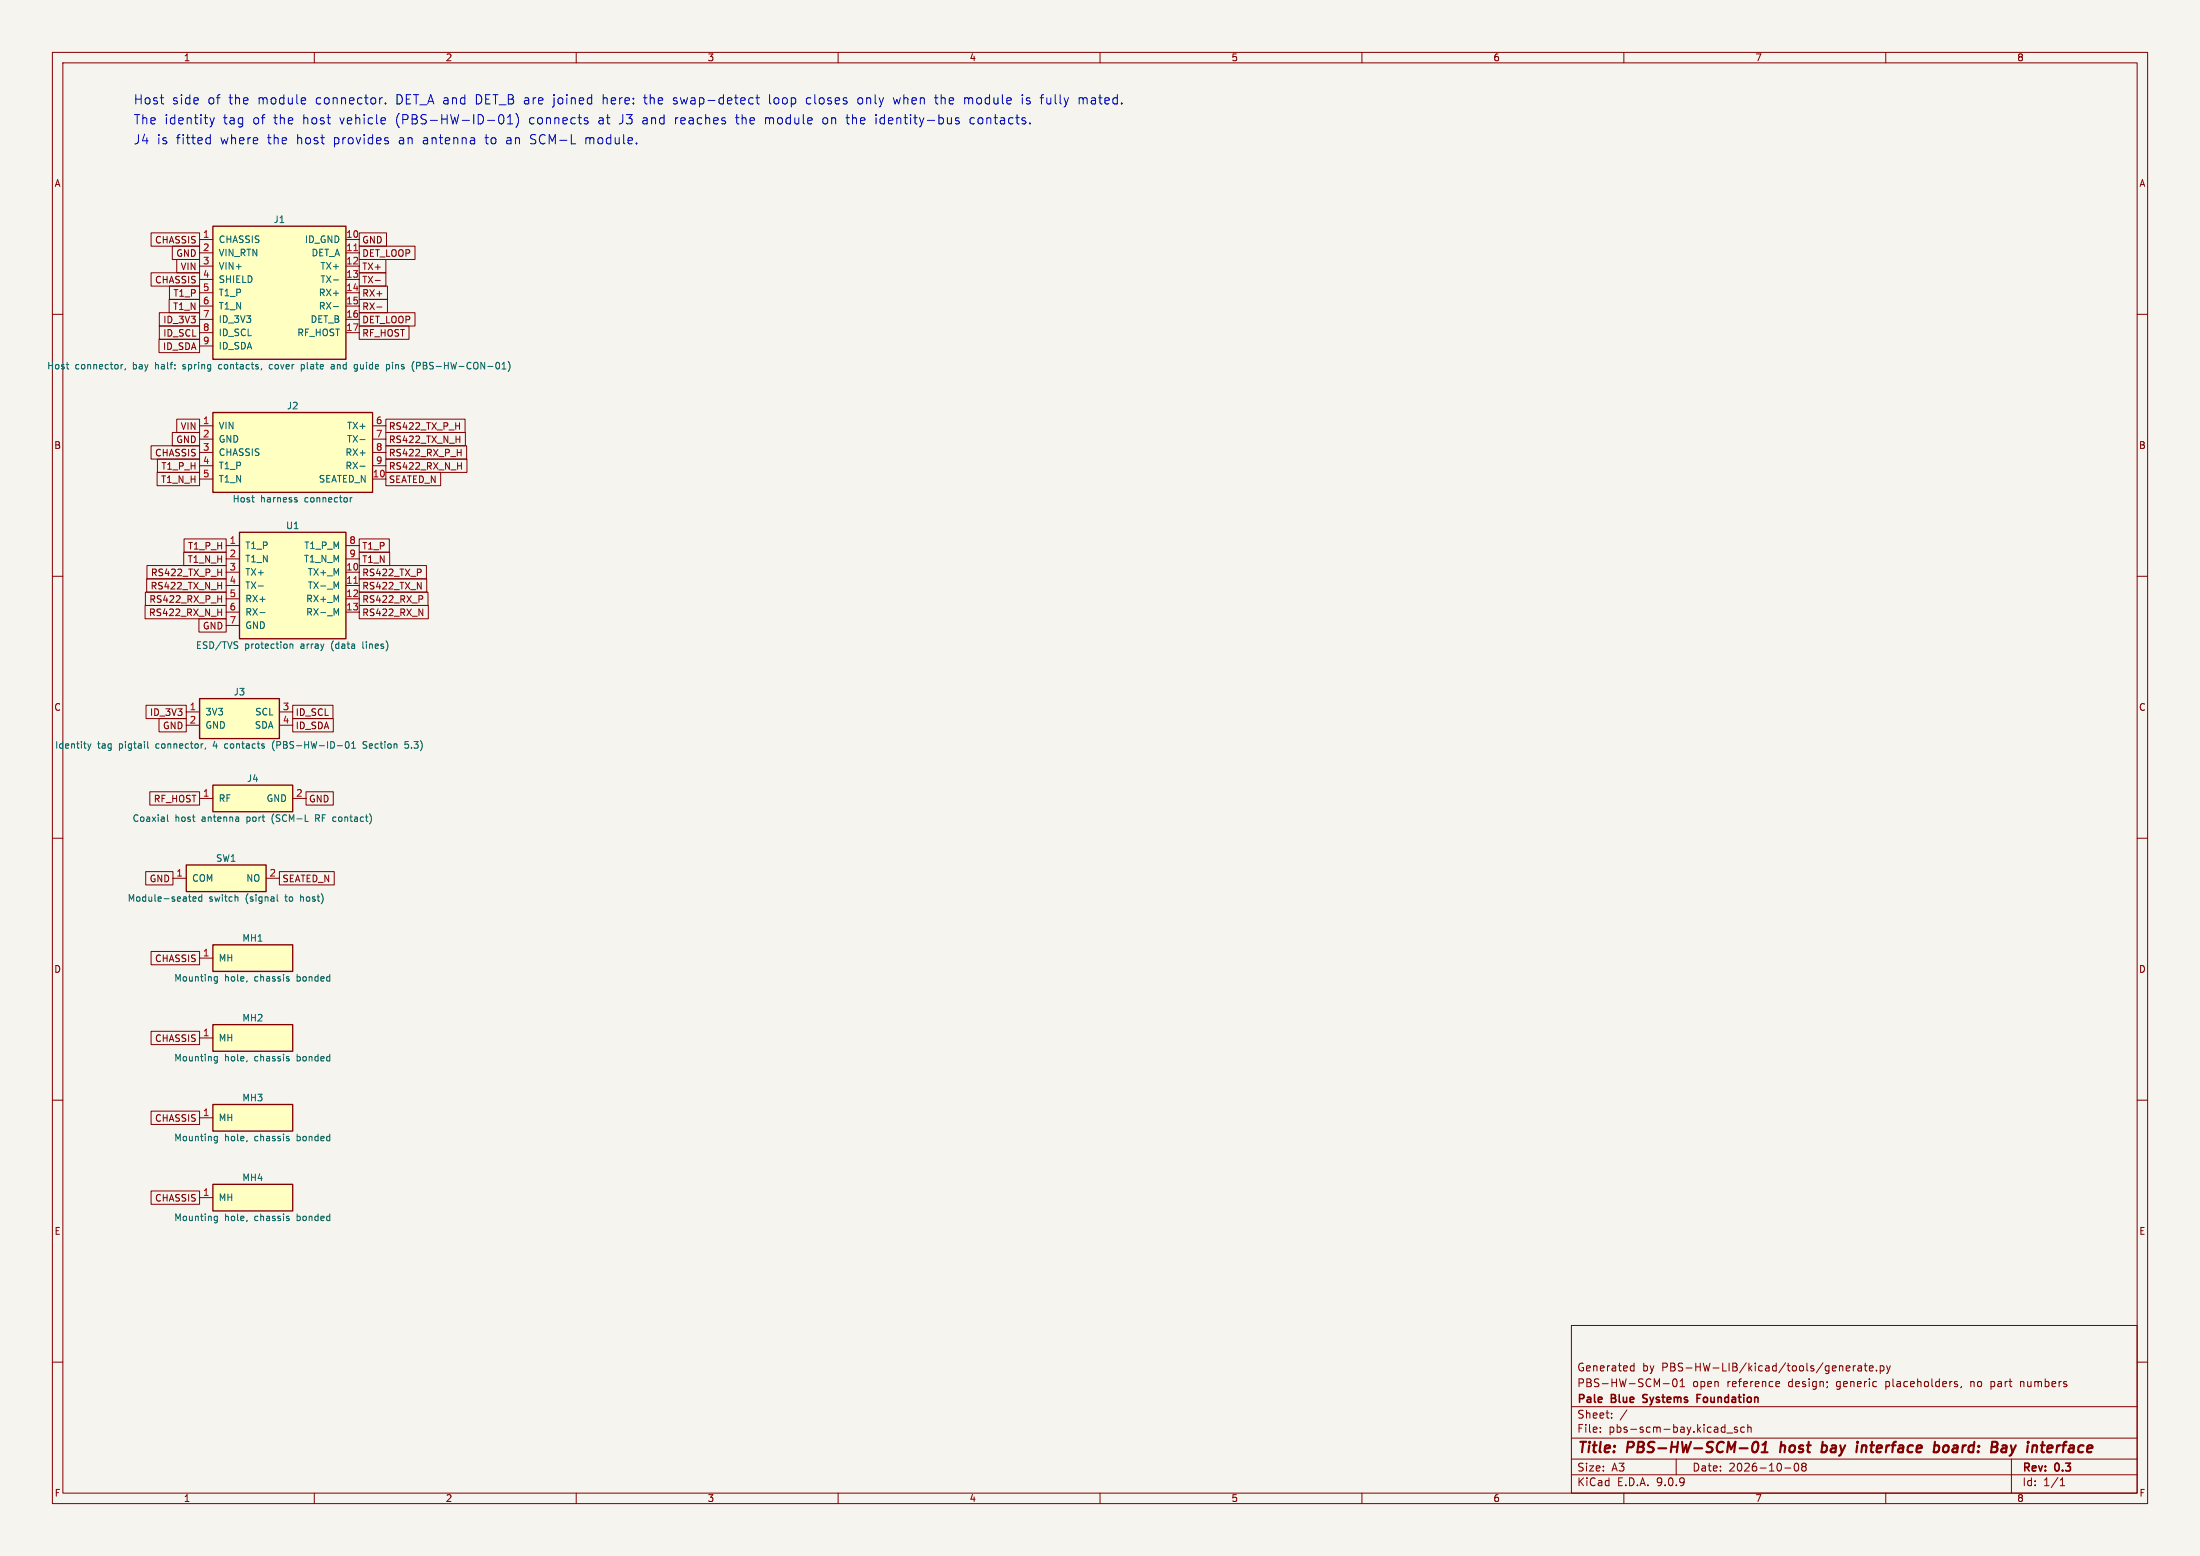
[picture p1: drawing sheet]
<svg xmlns="http://www.w3.org/2000/svg" width="420mm" height="297mm" viewBox="0 0 420 297" stroke-linecap="round" stroke-linejoin="round" font-family="sans-serif">
<path d="M0 0h420v297h-420z" fill="#f5f4ef" stroke="#f5f4ef" stroke-width=".19"/>
<g fill="none" stroke="#840000" stroke-width=".19">
<path d="M10 10h400v277h-400zM12 12h396v273h-396zM60 10v2M110 10v2M160 10v2M210 10v2M260 10v2M310 10v2M360 10v2M10 60h2M408 60h2M10 110h2"/>
<path d="M408 110h2M10 160h2M408 160h2M10 210h2M408 210h2M300 253h108v32h-108zM10 260h2M300 278.5h108M300 274.5h108M300 268.5h108M305.5 273.2v.2M305.5 272.5v.1"/>
<path d="M307.7 270.5v.2M307.7 269.8v.1M310.6 269.1l-1.3 1.9M311.4 261.6h.5M311.4 260.8h.5M311.9 260.2v1.5M317.5 264.1h1.2M319.4 263.3l.3-.1a.8 .8 0 0 1 .5 .7 .8 .8 0 0 1-.5 .8l-.3-.2-.1-.4zM320 278.5v3M320.7 264.7h.9M320.7 263.6l.5-.4v1.5M329.7 273.5h1.1"/>
<path d="M331.7 272.5l-.4-.1-.2 .2 .1 .2 .5 .2v.3h-.6M333 272.5l-.4-.1-.3 .3 .1 .6h.6M333.7 272.5l.2-.1 .3 .1 .1 .9M333.7 271.9v1.5M339.1 264.6h.6M339.1 263.8l.4-.1 .2 .3-.7 .2M342.7 279.4l.2-.1a.8 .8 0 0 1 .5 .7 .8 .8 0 0 1-.5 .8l-.2-.2-.2-.4zM344.2 279.9l-.3-.3 .3-.3 .5 .1 .1 .2-.3 .3M344.2 279.9l-.3 .3 .1 .4 .2 .2 .5-.1 .1-.2-.1-.4-.2-.2M344.2 279.9h.3M348.8 263.8v.1M348.9 264.6l-.1 .2"/>
<path d="M352.4 261.2l.8-.2-.1-.2-.4-.1-.3 .2 .1 .7h.6M353.8 260.7v1M354.2 260.7l-.3 .1-.1 .2M354.7 260.8h.6l.1 .9M355.4 261l-.5 .1a.29 .29 0 0 0-.2 .3 .29 .29 0 0 0 .2 .3l.5-.1M355.9 260.7h.5M356.1 260.2v1.3l.3 .2M356.9 261.2l.7-.2-.1-.2-.4-.1-.2 .2v.7h.6M358.2 261.5v.2M358.9 260.8l.5-.1 .3 .3-.2 .6h-.6M358.9 260.7v1.5M360.2 260.7l.3 1"/>
<path d="M360.5 261.7l-.3 .5M360.9 260.7l-.4 1M373.3 264.2l.4 .1v.2l-.2 .2h-.3M373.3 263.7l.4 .1M374.4 264.6l-.1 .3M380.1 263.7v1.5M380.1 264.6l.1 .1M380.2 263.7l-.1 .1M384 278.5v6.5M385.7 263.7v1M385.9 263.7l-.2 .1M408 260h2"/>
<path d="M60 285v2M110 285v2M160 285v2M210 285v2M260 285v2M300 281.5h108M310 285v2M340.7 280.2h1.2M360 285v2M393.3 283.6h.9M393.3 282.5l.4-.4v1.5"/>
</g>
<g fill="none" stroke="#840000" stroke-width=".4">
<path d="M334.8 275.4a.46 .46 0 0 1 .5-.2 .46 .46 0 0 1 .3 .4 1.15 1.15 0 0 1-.7 1.6l-.2-.1a1.54 1.54 0 0 1 .1-1.7zM336.3 277.2h1.1M336.5 275.8l.6-.6-.2 2M340.1 275.2l-.3 2M347.9 276h.7M348 275.2l-.3 2M348.6 277a.66 .66 0 0 1-.9 .1M355.5 275.9l-.2 1.3M356.1 275.9l-.6 .2M369.5 275.9h.4l.2 .2v.7a.66 .66 0 0 1-.8 .4M371.7 275.9a.62 .62 0 0 0-.7 .4v.7a.52 .52 0 0 0 .7 .1M382 276.9l.3 .3 .7-.1"/>
<path d="M382.3 276h.7v1.2M383.1 276.3l-.7 .1-.3 .3M391.2 275.9l-.3 .3-.1 .7 .2 .3M391.8 276.3l-1 .2"/>
</g>
<path d="M313.6 267.6l.2 .1M313.7 266.3v.5M324 266.9h.5M324.7 266.2h-.7v1.5" fill="none" stroke="#840000" stroke-width=".3"/>
<path d="M35.6 165.1h15.2v5.1h-15.2z" fill="#ffffc2"/>
<path d="M35.6 165.1h15.2v5.1h-15.2z" fill="none" stroke="#840000" stroke-width=".25"/>
<path d="M33 167.6h2.6M50.8 167.6h2.5" fill="none" stroke="#840000" stroke-width=".19"/>
<path d="M36.8 171.6l.6-.1v-.3h-.4l-.2 .2 .1 .6h.5M38.5 171.2h-.3l-.3 .2 .1 .6h.5M38.5 170.8v1.2M45.2 171.2l.2 .2v.6M52.9 170.8v1l.2 .2" fill="none" stroke="#006464" stroke-width=".19"/>
<path d="M45.7 101.6h20.3v20.3h-20.3z" fill="#ffffc2"/>
<path d="M45.7 101.6h20.3v20.3h-20.3z" fill="none" stroke="#840000" stroke-width=".25"/>
<g fill="none" stroke="#840000" stroke-width=".19">
<path d="M43.2 104.1h2.5M43.2 106.7h2.5M43.2 109.2h2.5M43.2 111.8h2.5M43.2 114.3h2.5M43.2 116.8h2.5M43.2 119.4h2.5M66 104.1h2.6M66 106.7h2.6M66 109.2h2.6M66 111.8h2.6M66 114.3h2.6"/>
<path d="M66 116.8h2.6"/>
</g>
<path d="M49.3 111.9h1M49.6 116.9h1M64.2 112l.4-.9v1.2M64.2 117.1l.4-1v1.3M55.4 122.9v.9M55.4 123l.1-.1 .3 .1 .1 .8" fill="none" stroke="#006464" stroke-width=".19"/>
<path d="M67.6 111.3h.7" fill="none" stroke="#a90000" stroke-width=".19"/>
<path d="M40.6 180.3h15.3v5.1h-15.3z" fill="#ffffc2"/>
<path d="M40.6 180.3h15.3v5.1h-15.3z" fill="none" stroke="#840000" stroke-width=".25"/>
<path d="M38.1 182.9h2.5" fill="none" stroke="#840000" stroke-width=".19"/>
<path d="M40.9 187.1l.2 .2 .4-.1M41.5 186.4v1.1l-.3 .2-.3-.1M41.5 186.5l-.4-.1-.2 .1M47.2 187.2l-.1 .2M55 186.8l.2 .2-.2 .3M55 186.4l.2 .1" fill="none" stroke="#006464" stroke-width=".19"/>
<path d="M40.6 195.6h15.3v5.1h-15.3z" fill="#ffffc2"/>
<path d="M40.6 195.6h15.3v5.1h-15.3z" fill="none" stroke="#840000" stroke-width=".25"/>
<path d="M38.1 198.1h2.5" fill="none" stroke="#840000" stroke-width=".19"/>
<path d="M40.9 202.4l.2 .1 .4-.1M41.5 201.7v1l-.3 .2h-.3M41.5 201.7h-.4l-.2 .1M47.2 202.4l-.1 .2M55 202.1l.2 .2-.2 .2M55 201.7h.2" fill="none" stroke="#006464" stroke-width=".19"/>
<path d="M40.6 210.8h15.3v5.1h-15.3z" fill="#ffffc2"/>
<path d="M40.6 210.8h15.3v5.1h-15.3z" fill="none" stroke="#840000" stroke-width=".25"/>
<path d="M38.1 213.4h2.5" fill="none" stroke="#840000" stroke-width=".19"/>
<path d="M40.9 217.6l.2 .1h.4M41.5 216.9v1l-.3 .3-.3-.1M41.5 217l-.4-.1-.2 .1M47.2 217.7l-.1 .2M55 217.3l.2 .2-.2 .2M55 216.9l.2 .1" fill="none" stroke="#006464" stroke-width=".19"/>
<path d="M40.6 226.1h15.3v5h-15.3z" fill="#ffffc2"/>
<path d="M40.6 226.1h15.3v5h-15.3z" fill="none" stroke="#840000" stroke-width=".25"/>
<path d="M38.1 228.6h2.5" fill="none" stroke="#840000" stroke-width=".19"/>
<path d="M40.9 232.9l.2 .1 .4-.1M41.5 232.1v1.1l-.3 .2h-.3M41.5 232.2l-.4-.1-.2 .2M47.2 232.9l-.1 .2M55 232.6l.2 .1-.2 .3M55 232.1l.2 .1" fill="none" stroke="#006464" stroke-width=".19"/>
<path d="M40.6 78.7h30.5v15.3h-30.5z" fill="#ffffc2"/>
<path d="M40.6 78.7h30.5v15.3h-30.5z" fill="none" stroke="#840000" stroke-width=".25"/>
<path d="M38.1 81.3h2.5M38.1 83.8h2.5M38.1 86.4h2.5M38.1 88.9h2.5M38.1 91.4h2.5M71.1 81.3h2.6M71.1 83.8h2.6M71.1 86.4h2.6M71.1 88.9h2.6M71.1 91.4h2.6" fill="none" stroke="#840000" stroke-width=".19"/>
<path d="M56.4 95.4l.3 .1 .1 .1-.5 .2M56.4 95h.3M66.9 95v.8M67.2 95l-.3 .2M68.7 83.9h1M68.7 89h1" fill="none" stroke="#006464" stroke-width=".19"/>
<path d="M38.1 133.4h15.2v7.6h-15.2z" fill="#ffffc2"/>
<path d="M38.1 133.4h15.2v7.6h-15.2z" fill="none" stroke="#840000" stroke-width=".25"/>
<path d="M35.6 135.9h2.5M35.6 138.4h2.5M53.3 135.9h2.6M53.3 138.4h2.6" fill="none" stroke="#840000" stroke-width=".19"/>
<g fill="none" stroke="#006464" stroke-width=".19">
<path d="M16.8 142l.3 .8M17.1 142.8l-.3 .4M17.4 142l-.3 .8M28.2 141.5v1.1l.2 .2M38.6 142h.2M39.2 142.8l-.1 .2M43.1 142l-.2 .2v.4l.2 .2M52.4 141.4a1.46 1.46 0 0 0 0 1.9M66.1 141.6l.1-.1a.68 .68 0 0 1 .5 .7 .68 .68 0 0 1-.5 .6 .84 .84 0 0 1-.1-1.2zM67.1 142.8h.8M67.1 141.9l.4-.4v1.3M69.3 142.8h.6"/>
<path d="M70 141.6l-.5-.1-.2 .3 .1 .3 .5 .2M78 141.5h-.7v.7l.5-.2 .2 .3M78 142.6l-.2 .2-.5-.1"/>
</g>
<path d="M40.6 43.2h25.4v25.4h-25.4z" fill="#ffffc2"/>
<path d="M40.6 43.2h25.4v25.4h-25.4z" fill="none" stroke="#840000" stroke-width=".25"/>
<g fill="none" stroke="#840000" stroke-width=".19">
<path d="M38.1 45.7h2.5M38.1 48.3h2.5M38.1 50.8h2.5M38.1 53.3h2.5M38.1 55.9h2.5M38.1 58.4h2.5M66 45.7h2.6M66 48.3h2.6M66 50.8h2.6M66 53.3h2.6M66 55.9h2.6M66 58.4h2.6"/>
<path d="M38.1 61h2.5M38.1 63.5h2.5M38.1 66h2.5M66 61h2.6M66 63.5h2.6"/>
</g>
<path d="M67.6 47.8h.7" fill="none" stroke="#a90000" stroke-width=".19"/>
<g fill="none" stroke="#006464" stroke-width=".19">
<path d="M63.7 53.4h.9M63.7 58.5h.9M23.1 69.6v.8M23.5 69.6l-.4 .2M23.9 70.4l-.1 .2M42 69.6l-.3 .2v.4l.3 .2M50 70.4l-.1 .2M51.9 69.6h-.4l-.1 .2 .1 .5 .4 .1M57.5 69.6h.4l.2 .1M57.5 69.6v1.3M58.1 70.3l-.2 .1h-.4M63.3 69.6h.4l.1 .8"/>
<path d="M63.8 69.9h-.4l-.2 .2 .2 .3h.4M67.9 69.6h.3M68.2 70.4h-.3M68.2 69.6v1l-.1 .2-.3 .1M73.9 69.6h.4l.1 .2-.1 .5-.4 .1M74.9 69.2v.1M80.1 69.2h-.6v1.2M80.1 69.8h-.6M95.9 70.4h.7M97 69a1.46 1.46 0 0 1 0 1.9"/>
</g>
<path d="M40.6 149.9h15.3v5h-15.3z" fill="#ffffc2"/>
<path d="M40.6 149.9h15.3v5h-15.3z" fill="none" stroke="#840000" stroke-width=".25"/>
<g fill="none" stroke="#840000" stroke-width=".19">
<path d="M28.8 52.1h9.3v2.5h-9.3zM28.8 44.4h9.3v2.6h-9.3zM30.4 59.7h7.7v2.5h-7.7zM32.3 57.1h5.8v2.6h-5.8zM32.4 54.6h5.7v2.6h-5.7zM32.9 47h5.2v2.5h-5.2zM33.7 49.5h4.4v2.6h-4.4zM68.6 54.6h5.4v2.6h-5.4zM68.6 52.1h5.1v2.5h-5.1zM68.6 44.4h5.2v2.6h-5.2zM68.6 47h10.6v2.5h-10.6zM68.6 49.5h5.1v2.6h-5.1z"/>
<path d="M68.6 59.7h10.6v2.5h-10.6zM68.6 57.1h5.4v2.6h-5.4zM71.6 53.5h1M71.9 58.6h1M30.4 64.8h7.7v2.5h-7.7zM30.4 62.2h7.7v2.6h-7.7zM68.6 62.2h9.5v2.6h-9.5zM28.8 85.1h9.3v2.5h-9.3zM30 90.2h8.1v2.5h-8.1zM30.1 87.6h8v2.6h-8zM32.9 82.5h5.2v2.6h-5.2zM33.7 80h4.4v2.6h-4.4z"/>
<path d="M73.7 87.6h15.4v2.6h-15.4zM73.7 85.1h15.4v2.5h-15.4zM73.7 82.5h15.1v2.6h-15.1zM73.7 90.2h10.4v2.5h-10.4zM73.7 80h15.1v2.6h-15.1zM87 81.3h.7M87.3 86.4h.7M87.4 88.9h.7M87.7 80.7v1.3M88 85.8v1.2M88.1 88.3v1.3M27.7 115.6h15.5v2.5h-15.5z"/>
<path d="M27.8 113h15.4v2.6h-15.4zM28 110.5h15.2v2.5h-15.2zM28.1 107.9h15.1v2.6h-15.1zM35.1 105.4h8.1v2.6h-8.1zM35.1 102.9h8.1v2.5h-8.1zM38 118.1h5.2v2.6h-5.2zM41.6 116.8h.7M41.6 114.3h.7M41.6 109.2h.7M42.3 108.6v1.3M42.3 113.7v1.3M42.3 116.2v1.3"/>
<path d="M68.6 102.9h5.7v2.5h-5.7zM68.6 105.4h5.8v2.6h-5.8zM68.6 107.9h12.8v2.6h-12.8zM68.6 110.5h12.9v2.5h-12.9zM68.6 113h13.1v2.6h-13.1zM68.6 115.6h13.2v2.5h-13.2zM80 116.2l.7 1.3v-1.3M80.6 113.8l.1 .1-.1 .4M27.9 134.6h7.7v2.6h-7.7zM30.4 137.2h5.2v2.5h-5.2zM55.9 134.6h7.7v2.6h-7.7zM55.9 137.2h7.7v2.5h-7.7z"/>
<path d="M28.6 151.1h9.5v2.6h-9.5zM38.1 152.4h2.5M55.9 152.4h2.5M58.4 151.1h5.2v2.6h-5.2zM27.8 166.4h5.2v2.5h-5.2zM53.3 166.4h10.5v2.5h-10.5zM28.8 181.6h9.3v2.6h-9.3zM28.8 196.8h9.3v2.6h-9.3zM28.8 212.1h9.3v2.5h-9.3zM28.8 227.3h9.3v2.6h-9.3z"/>
</g>
<path d="M32 155.5v1.1l.1 .2M60.3 156.2h.4M60.7 155.5h-.4v1.3" fill="none" stroke="#006464" stroke-width=".19"/>
<g fill="none" stroke="#0000c2" stroke-width=".19">
<path d="M58.1 18.7h.2l.1 .4-.9 .2M58.3 19.8h-.2M73 18.7h-.3M73.6 19.7v.1M122.9 18.7h.6M128.5 19.8h.2M128.8 18.7l-.3 .2 .3 .4M143.3 18.7h.5M143.8 19.8h-.5M144.3 18.7h.7M144.5 18.1v1.5l.1 .2h.4M146.9 18.1v1.5l.3 .2"/>
<path d="M154.3 18.7l-.4 .3v.5l.4 .3M164.4 18.7h-.5l-.1 .3v.7l.6 .1M170.5 18.7l.4 1.1 .3-.8M178.4 18.7h.7M178.7 18.1v1.5v.2h.4M184.2 18.8l.5-.1 .2 .2M195.2 18.1v.1M195.2 18.7v1.1M195.9 19.8h.2M196 18.7v.5M206 18.8l.5-.1 .3 .2M206 18.7v1.1"/>
<path d="M206.8 18.9v.9M207 18.7l-.2 .2M39.6 26.3l.5 .1M40.1 22.5l.4 1.2M40.1 25.7v1.8M40.1 27.4l-.5 .1M40.5 23.7l-.2 .4-.2 .1M40.9 22.5l-.4 1.2M73.9 26.9l.3 .2-.3 .4M73.9 26.3l.2 .1M95.4 22l.4-.1a1.11 1.11 0 0 1 0 1.8h-.2a1.18 1.18 0 0 1-.2-1.7zM96.9 23.7h1"/>
<path d="M96.9 22.4l.5-.5v1.8M98.5 21.6a2.04 2.04 0 0 1 0 2.7M112 23.1l.3 .2-.3 .4M112 22.5l.2 .1M129 22.5v1.2M129 22.6v.2M140.4 22.5h.7M146.2 22.5v1.2M146.4 22.5l-.2 .1M157.4 22.5l-.3 .3v.5l.3 .4M161.5 22.5h.7M161.7 21.9v1.5l.1 .2 .4 .1"/>
<path d="M167.2 21.9v.1M167.2 22.5v1.2M183.1 22.6l-.5-.1-.2 .2 .1 .3 .6 .1v.5h-.7M185.9 22.5h-.4l-.3 .3 .1 .7 .6 .2"/>
</g>
<g font-size="2.8" fill="#840000">
<text x="301" y="277.9">Title:</text>
<text x="310.6" y="277.9">PBS-HW-SCM-01</text>
<text x="340.7" y="277.9">host</text>
<text x="349.4" y="277.9">bay</text>
<text x="356.9" y="277.9">interface</text>
<text x="372.4" y="277.9">board:</text>
<text x="384.2" y="277.9">Bay</text>
<text x="391.8" y="277.9">interface</text>
</g>
<g font-size="2.5" fill="#0000c2">
<text x="25.4" y="20.1">Host</text>
<text x="25.4" y="23.9">The identity</text>
<text x="32.8" y="20.1">side</text>
<text x="39.7" y="20.1">of</text>
<text x="42.6" y="23.9">tag</text>
<text x="43.7" y="20.1">the</text>
<text x="48.3" y="23.9">of</text>
<text x="49.3" y="20.1">module</text>
<text x="52.4" y="23.9">the</text>
<text x="58" y="23.9">host</text>
<text x="60.5" y="20.1">connector.</text>
<text x="65.1" y="23.9">vehicle</text>
<text x="75.9" y="20.1">DET_A and</text>
<text x="75.9" y="23.9">(PBS-HW-ID-01)</text>
<text x="91.2" y="20.1">DET_B are</text>
<text x="101.5" y="23.9">connects</text>
<text x="106.3" y="20.1">joined</text>
<text x="114.8" y="23.9">at</text>
<text x="115.8" y="20.1">here:</text>
<text x="118.9" y="23.9">J3</text>
<text x="123.4" y="23.9">and</text>
<text x="123.8" y="20.1">the</text>
<text x="129.4" y="20.1">swap-detect</text>
<text x="129.7" y="23.9">reaches</text>
<text x="141.4" y="23.9">the</text>
<text x="147.1" y="23.9">module</text>
<text x="147.8" y="20.1">loop</text>
<text x="155" y="20.1">closes</text>
<text x="158.2" y="23.9">on</text>
<text x="162.8" y="23.9">the</text>
<text x="164.9" y="20.1">only</text>
<text x="168.4" y="23.9">identity-bus</text>
<text x="171.9" y="20.1">when</text>
<text x="180" y="20.1">the</text>
<text x="185.6" y="20.1">module</text>
<text x="186.6" y="23.9">contacts.</text>
<text x="196.7" y="20.1">is</text>
<text x="200.4" y="20.1">fully</text>
<text x="207.7" y="20.1">mated.</text>
<text x="25.4" y="27.7">J4</text>
<text x="29.9" y="27.7">is</text>
<text x="33.6" y="27.7">fitted</text>
<text x="42.1" y="27.7">where</text>
<text x="51.2" y="27.7">the</text>
<text x="56.8" y="27.7">host</text>
<text x="63.9" y="27.7">provides</text>
<text x="76.5" y="27.7">an</text>
<text x="81.2" y="27.7">antenna</text>
<text x="93.2" y="27.7">to</text>
<text x="97.3" y="27.7">an</text>
<text x="102" y="27.7">SCM-L</text>
<text x="112.6" y="27.7">module.</text>
</g>
<g font-size="2.1" fill="#840000">
<text x="301" y="262">Generated</text>
<text x="313.5" y="262">by</text>
<text x="317.3" y="262">PBS-HW-LIB/kicad/tools/generate.py</text>
<text x="301" y="268.2">Pale</text>
<text x="301" y="265">PBS-HW-SCM-01</text>
<text x="307.7" y="268.2">Blue</text>
<text x="314.3" y="268.2">Systems</text>
<text x="323.1" y="265">open</text>
<text x="325.2" y="268.2">Foundation</text>
<text x="329.7" y="265">reference</text>
<text x="341.5" y="265">design;</text>
<text x="350.8" y="265">generic</text>
<text x="360.3" y="265">placeholders,</text>
<text x="376.7" y="265">no</text>
<text x="380.7" y="265">part</text>
<text x="386.5" y="265">numbers</text>
<text x="301" y="273.7">File:</text>
<text x="301" y="271">Sheet:</text>
<text x="307.1" y="273.7">pbs-scm-bay.kicad_sch</text>
<text x="301" y="281.1">Size:</text>
<text x="307.6" y="281.1">A3</text>
<text x="323" y="281.1">Date:</text>
<text x="330" y="281.1">2026-10-08</text>
<text x="386" y="281.3">Rev:</text>
<text x="392.4" y="281.3">0.3</text>
<text x="301" y="283.9">KiCad</text>
<text x="308.7" y="283.9">E.D.A.</text>
<text x="316.3" y="283.9">9.0.9</text>
<text x="386" y="283.9">Id:</text>
<text x="390.1" y="283.9">1/1</text>
</g>
<g font-size="1.8" fill="#840000">
<text x="35" y="11.9">1</text>
<text x="85" y="11.9">2</text>
<text x="135" y="11.9">3</text>
<text x="185" y="11.9">4</text>
<text x="235" y="11.9">5</text>
<text x="285" y="11.9">6</text>
<text x="335" y="11.9">7</text>
<text x="385" y="11.9">8</text>
<text x="10.3" y="35.9">A</text>
<text x="408.3" y="35.9">A</text>
<text x="29.5" y="46.7">CHASSIS</text>
<text x="69.1" y="46.7">GND</text>
<text x="33.5" y="49.2">GND</text>
<text x="34.4" y="51.8">VIN</text>
<text x="69.1" y="49.2">DET_LOOP</text>
<text x="69.1" y="51.8">TX+</text>
<text x="29.5" y="54.3">CHASSIS</text>
<text x="32.9" y="59.4">T1_N</text>
<text x="33" y="56.8">T1_P</text>
<text x="69.1" y="56.8">RX+</text>
<text x="69.1" y="54.3">TX-</text>
<text x="69.1" y="59.4">RX-</text>
<text x="31.1" y="61.9">ID_3V3</text>
<text x="31.1" y="64.5">ID_SCL</text>
<text x="69.1" y="61.9">DET_LOOP</text>
<text x="69.1" y="64.5">RF_HOST</text>
<text x="31" y="67">ID_SDA</text>
<text x="34.4" y="82.2">VIN</text>
<text x="74.1" y="82.2">RS422_TX_P_H</text>
<text x="10.3" y="85.9">B</text>
<text x="29.5" y="87.3">CHASSIS</text>
<text x="30.7" y="89.9">T1_P_H</text>
<text x="33.5" y="84.8">GND</text>
<text x="74.1" y="89.9">RS422_RX_N_H</text>
<text x="74.1" y="87.3">RS422_RX_P_H</text>
<text x="74.1" y="84.8">RS422_TX_N_H</text>
<text x="408.2" y="85.9">B</text>
<text x="30.6" y="92.4">T1_N_H</text>
<text x="74.1" y="92.4">SEATED_N</text>
<text x="35.7" y="107.6">T1_N_H</text>
<text x="35.8" y="105.1">T1_P_H</text>
<text x="69.1" y="105.1">T1_P</text>
<text x="69.1" y="107.6">T1_N</text>
<text x="28.7" y="112.7">RS422_TX_N_H</text>
<text x="28.7" y="110.2">RS422_TX_P_H</text>
<text x="69.1" y="110.2">RS422_TX_P</text>
<text x="69.1" y="112.7">RS422_TX_N</text>
<text x="28.3" y="117.8">RS422_RX_N_H</text>
<text x="28.4" y="115.3">RS422_RX_P_H</text>
<text x="69.1" y="115.3">RS422_RX_P</text>
<text x="69.1" y="117.8">RS422_RX_N</text>
<text x="38.6" y="120.3">GND</text>
<text x="10.3" y="135.9">C</text>
<text x="28.5" y="136.8">ID_3V3</text>
<text x="56.4" y="136.8">ID_SCL</text>
<text x="408.2" y="135.9">C</text>
<text x="31" y="139.4">GND</text>
<text x="56.4" y="139.4">ID_SDA</text>
<text x="29.3" y="153.4">RF_HOST</text>
<text x="58.9" y="153.4">GND</text>
<text x="28.5" y="168.6">GND</text>
<text x="53.8" y="168.6">SEATED_N</text>
<text x="10.3" y="185.9">D</text>
<text x="29.5" y="183.8">CHASSIS</text>
<text x="408.2" y="185.9">D</text>
<text x="29.5" y="199.1">CHASSIS</text>
<text x="29.5" y="214.3">CHASSIS</text>
<text x="29.5" y="229.6">CHASSIS</text>
<text x="10.3" y="235.9">E</text>
<text x="408.3" y="235.9">E</text>
<text x="10.3" y="285.9">F</text>
<text x="35" y="286.9">1</text>
<text x="85" y="286.9">2</text>
<text x="135" y="286.9">3</text>
<text x="185" y="286.9">4</text>
<text x="235" y="286.9">5</text>
<text x="285" y="286.9">6</text>
<text x="335" y="286.9">7</text>
<text x="385" y="286.9">8</text>
<text x="408.3" y="285.9">F</text>
</g>
<g font-size="1.8" fill="#a90000">
<text x="38.7" y="45.5">1</text>
<text x="66" y="45.5">10</text>
<text x="38.7" y="48">2</text>
<text x="38.7" y="50.5">3</text>
<text x="38.7" y="53.1">4</text>
<text x="66" y="48">11</text>
<text x="66" y="50.5">12</text>
<text x="66" y="53.1">13</text>
<text x="38.7" y="55.6">5</text>
<text x="38.7" y="58.2">6</text>
<text x="66" y="55.6">14</text>
<text x="66" y="58.2">15</text>
<text x="38.7" y="60.7">7</text>
<text x="38.7" y="63.2">8</text>
<text x="38.7" y="65.8">9</text>
<text x="66" y="60.7">16</text>
<text x="66" y="63.2">17</text>
<text x="38.7" y="81">1</text>
<text x="38.7" y="83.6">2</text>
<text x="71.7" y="81">6</text>
<text x="71.7" y="83.6">7</text>
<text x="38.7" y="86.1">3</text>
<text x="38.7" y="88.6">4</text>
<text x="71.7" y="86.1">8</text>
<text x="71.7" y="88.6">9</text>
<text x="38.7" y="91.2">5</text>
<text x="71.1" y="91.2">10</text>
<text x="43.7" y="103.9">1</text>
<text x="43.7" y="106.4">2</text>
<text x="66.6" y="103.9">8</text>
<text x="66.6" y="106.4">9</text>
<text x="43.7" y="109">3</text>
<text x="43.7" y="111.5">4</text>
<text x="66" y="109">10</text>
<text x="66" y="111.5">11</text>
<text x="43.7" y="114">5</text>
<text x="43.7" y="116.6">6</text>
<text x="43.7" y="119.1">7</text>
<text x="66" y="114">12</text>
<text x="66" y="116.6">13</text>
<text x="36.1" y="135.6">1</text>
<text x="53.9" y="135.6">3</text>
<text x="36.1" y="138.2">2</text>
<text x="53.9" y="138.2">4</text>
<text x="38.7" y="152.1">1</text>
<text x="56.4" y="152.1">2</text>
<text x="33.6" y="167.4">1</text>
<text x="51.4" y="167.4">2</text>
<text x="38.7" y="182.6">1</text>
<text x="38.7" y="197.9">1</text>
<text x="38.7" y="213.1">1</text>
<text x="38.7" y="228.3">1</text>
</g>
<g font-size="1.8" fill="#006464">
<text x="41.7" y="46.6">CHASSIS</text>
<text x="52.1" y="42.8">J1</text>
<text x="58.1" y="46.6">ID_GND</text>
<text x="41.7" y="49.1">VIN_RTN</text>
<text x="41.7" y="51.7">VIN+</text>
<text x="59.4" y="49.1">DET_A</text>
<text x="61.1" y="51.7">TX+</text>
<text x="41.7" y="54.2">SHIELD</text>
<text x="41.7" y="56.7">T1_P</text>
<text x="41.7" y="59.3">T1_N</text>
<text x="60.8" y="56.7">RX+</text>
<text x="60.8" y="59.3">RX-</text>
<text x="61.1" y="54.2">TX-</text>
<text x="41.7" y="61.8">ID_3V3</text>
<text x="41.7" y="64.4">ID_SCL</text>
<text x="56.7" y="64.4">RF_HOST</text>
<text x="59.2" y="61.8">DET_B</text>
<text x="8.9" y="70.7">Host</text>
<text x="14.3" y="70.7">connector,</text>
<text x="25.5" y="70.7">bay</text>
<text x="29.9" y="70.7">half:</text>
<text x="35.4" y="70.7">spring</text>
<text x="41.7" y="66.9">ID_SDA</text>
<text x="42.4" y="70.7">contacts,</text>
<text x="52.3" y="70.7">cover</text>
<text x="58.5" y="70.7">plate</text>
<text x="64.5" y="70.7">and</text>
<text x="69.1" y="70.7">guide</text>
<text x="75.4" y="70.7">pins</text>
<text x="80.5" y="70.7">(PBS-HW-CON-01)</text>
<text x="41.7" y="82.1">VIN</text>
<text x="54.7" y="78.3">J2</text>
<text x="66.2" y="82.1">TX+</text>
<text x="41.7" y="84.7">GND</text>
<text x="41.7" y="87.2">CHASSIS</text>
<text x="41.7" y="89.8">T1_P</text>
<text x="65.8" y="87.2">RX+</text>
<text x="65.8" y="89.8">RX-</text>
<text x="66.2" y="84.7">TX-</text>
<text x="41.7" y="92.3">T1_N</text>
<text x="60.8" y="92.3">SEATED_N</text>
<text x="44.3" y="96.1">Host</text>
<text x="49.7" y="96.1">harness</text>
<text x="54.5" y="101.2">U1</text>
<text x="58.3" y="96.1">connector</text>
<text x="46.7" y="105">T1_P</text>
<text x="46.7" y="107.5">T1_N</text>
<text x="57.9" y="107.5">T1_N_M</text>
<text x="58" y="105">T1_P_M</text>
<text x="46.7" y="110.1">TX+</text>
<text x="46.7" y="112.6">TX-</text>
<text x="58.7" y="110.1">TX+_M</text>
<text x="58.7" y="112.6">TX-_M</text>
<text x="46.7" y="115.2">RX+</text>
<text x="46.7" y="117.7">RX-</text>
<text x="58.3" y="115.2">RX+_M</text>
<text x="58.3" y="117.7">RX-_M</text>
<text x="37.3" y="124.1">ESD/TVS</text>
<text x="46.7" y="124.1">protection</text>
<text x="46.7" y="120.2">GND</text>
<text x="57.5" y="124.1">array</text>
<text x="63.5" y="124.1">(data</text>
<text x="69.7" y="124.1">lines)</text>
<text x="39.1" y="136.8">3V3</text>
<text x="44.5" y="132.9">J3</text>
<text x="48.6" y="136.8">SCL</text>
<text x="10.4" y="143.1">Identity</text>
<text x="18.6" y="143.1">tag</text>
<text x="22.8" y="143.1">pigtail</text>
<text x="30" y="143.1">connector,</text>
<text x="39.1" y="139.3">GND</text>
<text x="41.2" y="143.1">4</text>
<text x="43.5" y="143.1">contacts</text>
<text x="48.6" y="139.3">SDA</text>
<text x="52.8" y="143.1">(PBS-HW-ID-01</text>
<text x="70.4" y="143.1">Section</text>
<text x="78.6" y="143.1">5.3)</text>
<text x="47.1" y="149.5">J4</text>
<text x="41.7" y="153.3">RF</text>
<text x="50.8" y="153.3">GND</text>
<text x="25.2" y="157.1">Coaxial</text>
<text x="33.4" y="157.1">host</text>
<text x="38.6" y="157.1">antenna</text>
<text x="47.3" y="157.1">port</text>
<text x="52.3" y="157.1">(SCM-L</text>
<text x="60.9" y="157.1">RF contact)</text>
<text x="41.1" y="164.7">SW1</text>
<text x="24.3" y="172.3">Module-seated</text>
<text x="36.6" y="168.5">COM</text>
<text x="39.9" y="172.3">switch</text>
<text x="46.9" y="168.5">NO</text>
<text x="47" y="172.3">(signal</text>
<text x="54.8" y="172.3">to</text>
<text x="57.8" y="172.3">host)</text>
<text x="46.2" y="179.9">MH1</text>
<text x="41.7" y="183.7">MH</text>
<text x="33.2" y="187.6">Mounting</text>
<text x="42.9" y="187.6">hole,</text>
<text x="48.7" y="187.6">chassis</text>
<text x="56.9" y="187.6">bonded</text>
<text x="46.2" y="195.2">MH2</text>
<text x="33.2" y="202.8">Mounting</text>
<text x="41.7" y="199">MH</text>
<text x="42.9" y="202.8">hole,</text>
<text x="48.7" y="202.8">chassis</text>
<text x="56.9" y="202.8">bonded</text>
<text x="41.7" y="214.2">MH</text>
<text x="46.2" y="210.4">MH3</text>
<text x="33.2" y="218">Mounting</text>
<text x="42.9" y="218">hole,</text>
<text x="48.7" y="218">chassis</text>
<text x="56.9" y="218">bonded</text>
<text x="46.2" y="225.7">MH4</text>
<text x="33.2" y="233.3">Mounting</text>
<text x="41.7" y="229.5">MH</text>
<text x="42.9" y="233.3">hole,</text>
<text x="48.7" y="233.3">chassis</text>
<text x="56.9" y="233.3">bonded</text>
</g>
</svg>
